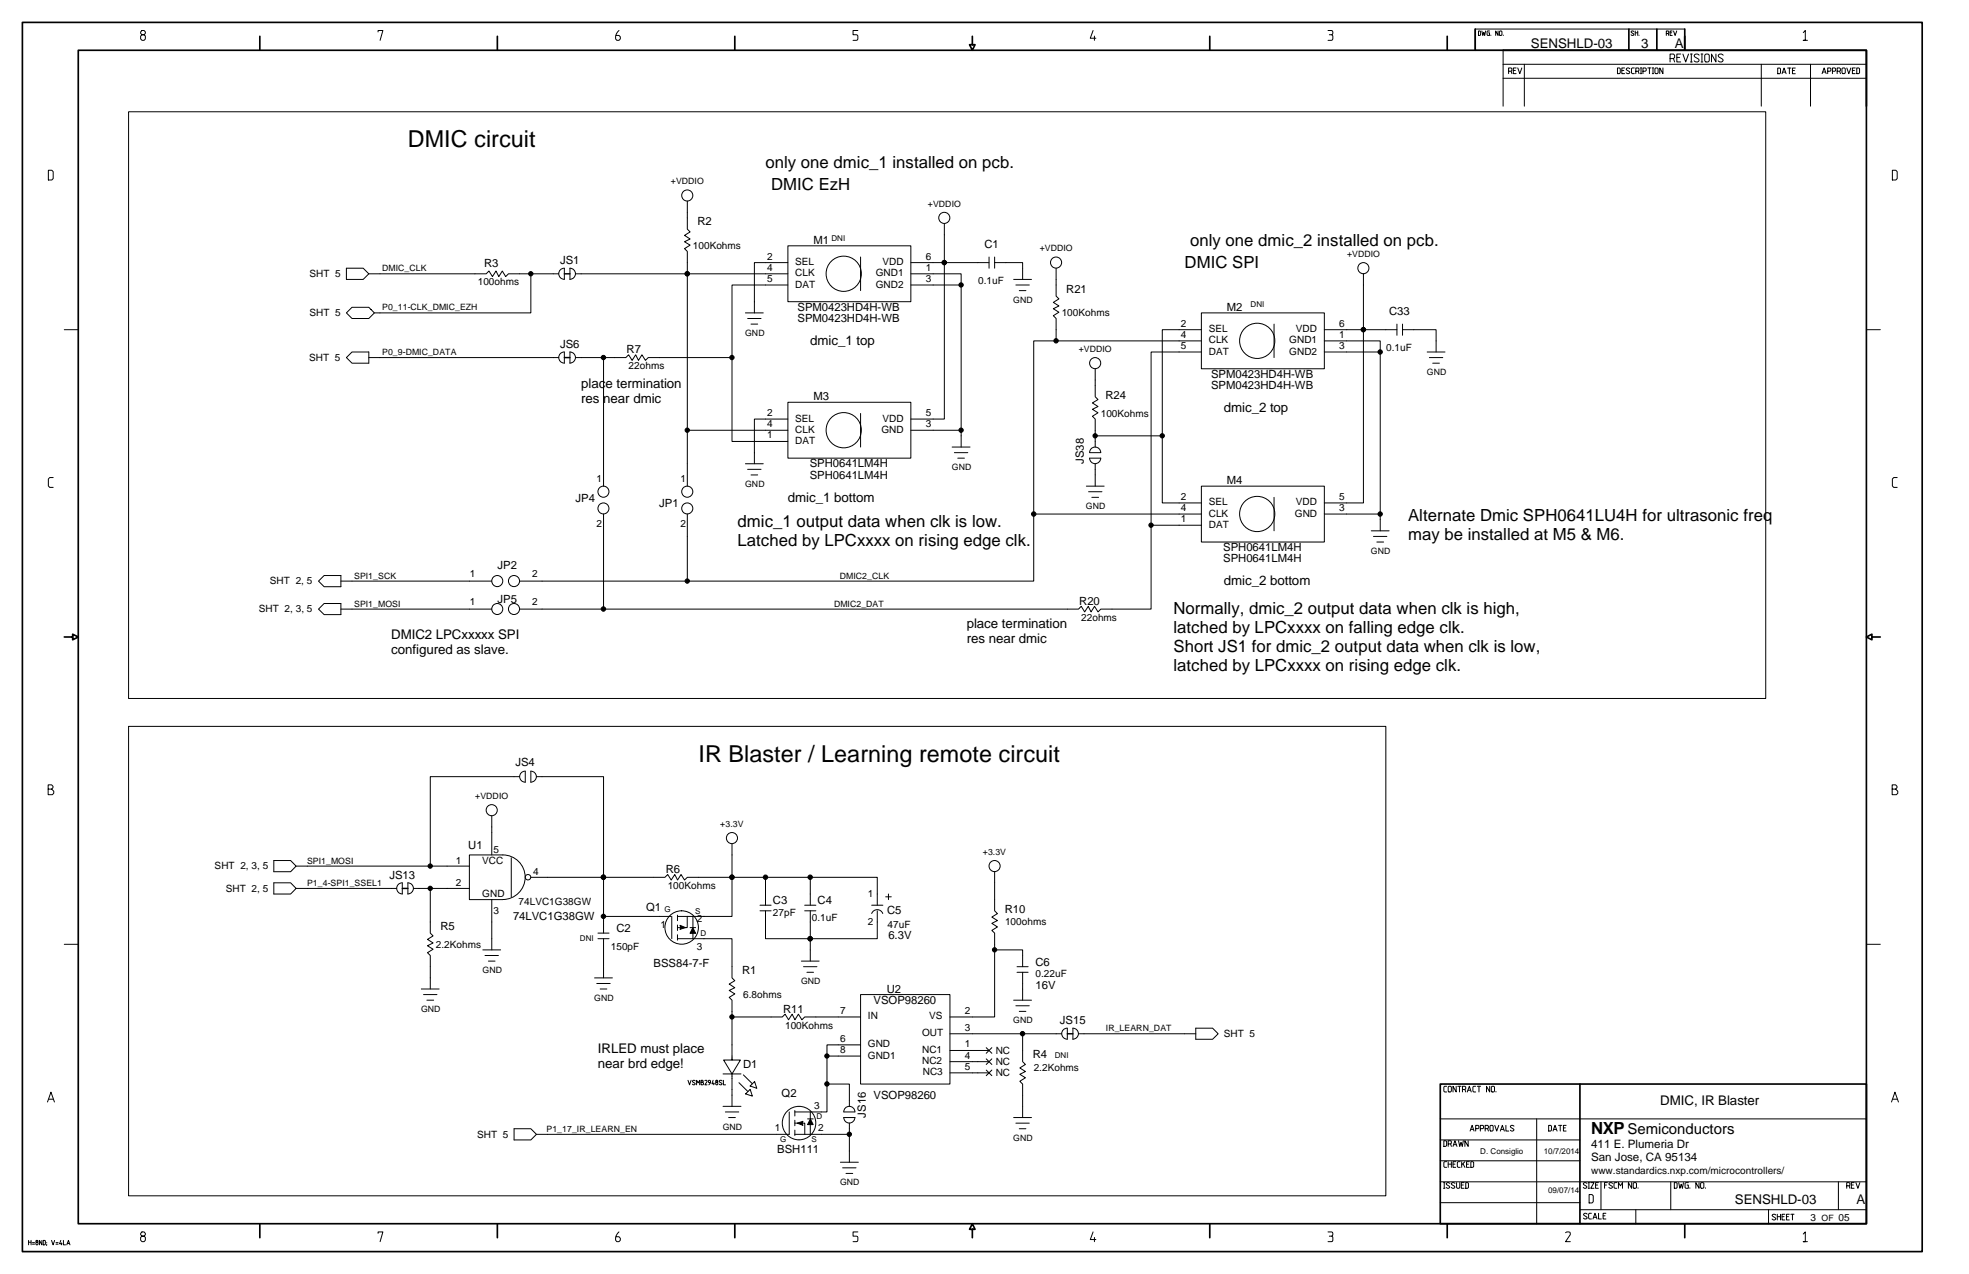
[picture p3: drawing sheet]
<svg xmlns="http://www.w3.org/2000/svg" width="432mm" height="279mm" viewBox="0 0 432 279" stroke-linecap="round" stroke-linejoin="round" font-family="sans-serif">
<g fill="none" stroke="#000" stroke-width=".22">
<path d="M31.1 6.7l-.3 .3v.3l.3 .3h.5l.3 .3v.6l-.3 .3h-.5l-.3-.3v-.6l.3-.3h.5l.3-.3v-.3l-.3-.3zM82.9 7v-.3h1.1l-.6 2.1M135.7 6.7a2.04 2.04 0 0 0-.7 1.8l.3 .3h.4l.3-.3v-.4l-.3-.3h-.6M188.1 6.7h-1v.9h.7l.3 .3-.1 .8-.9 .1M239.7 6.7l-.6 1.7h1.2M240 7.9v.9M291.2 6.7h.8a.55 .55 0 0 1 .2 .8l-.2 .1M291.5 7.6l.7 .1 .1 .8-.3 .3h-.8M324.2 6.8l.5 .1-.1 .9h-.4zM325 6.8l.2 1 .2-.7 .2 .7 .2-1M326.6 6.8h-.4l-.1 .1 .1 .9h.4v-.6h-.1M326.9 7.7v.1"/>
<path d="M328.5 6.8v1l-.5-1v1M329 6.8l.4 .1-.2 .9-.4-.2zM329.6 11v12.3M329.6 17.2h79.7M329.6 14.1h79.7M329.7 7.7v.1M330.8 15.6h.6l.2-.1v-.4l-.2-.2h-.6v1.3M331.4 15.6l.2 .6M331.9 15.5h.4M332.5 14.9h-.6v1.3h.6M332.8 14.9l.5 1.3 .4-1.3M334.3 14.1v9.2"/>
<path d="M354.7 14.9h.5l.1 .2v.9l-.1 .2h-.5zM355.7 15.5h.4M356.3 14.9h-.6v1.3h.6M357.4 15.1l-.5-.2-.3 .3 .7 .5v.3l-.4 .2-.3-.2M358.3 6.9l-.2-.1-.3 .1v.2l.5 .5-.2 .2-.4-.2M358.4 14.9h-.5l-.1 .2v.9l.1 .2h.5M358.6 7.2h.6M358.6 6.8v1M358.7 15.6h.6l.1-.1v-.4l-.1-.2h-.6v1.3M359.2 6.8v1M359.3 15.6l.1 .6M359.4 7.7v.1"/>
<path d="M359.7 16.2h.3M359.7 14.9h.3M359.9 14.9v1.3M360.3 15.6h.5l.2-.1v-.4l-.2-.2h-.5v1.3M361.4 14.9h.7M361.7 14.9v1.3M362.4 16.2h.2M362.4 14.9h.2M362.5 14.9v1.3M363.1 14.9h.4l.1 .2v.9l-.1 .2h-.4l-.2-.2v-.9zM364.7 14.9v1.3l-.7-1.3v1.3M365.4 7.3h.4v-.5h-.4v1"/>
<path d="M365.8 7.3l.2 .5M366.2 12.8h.8l.2-.2v-.5l-.2-.2h-.8v1.7M366.2 7.2h.4M366.7 6.8h-.5v1h.5M367 12.8l.2 .8M367 6.8l.3 1 .4-1M367.7 12.6h.6M368.6 11.9h-.9v1.7h.9M369.1 11.9l.6 1.7 .6-1.7M369.5 6.4h-46v4.6h46M370.7 13.6h.4M370.7 11.9h.4"/>
<path d="M370.9 11.9v1.7M372.6 12.1a.62 .62 0 0 0-1.1 .1l.1 .3 .9 .5v.5a.7 .7 0 0 1-1-.2M373 13.6h.4M373 11.9h.4M373.2 11.9v1.7M374.1 11.9h.5l.2 .2v1.2l-.2 .3h-.5l-.3-.3v-1.2zM376.3 11.9v1.7l-1-1.7v1.7M377.9 12.1a.62 .62 0 0 0-1.1 .1l1 .8 .1 .2-.1 .3a.68 .68 0 0 1-1-.2M386.2 14.1v9.2M389.8 14.9h.5l.2 .2v.9l-.2 .2h-.5zM390.8 16.2l.4-1.3 .5 1.3M391 15.8h.5"/>
<path d="M392 14.9h.7M392.4 14.9v1.3M393.1 15.5h.4M393.7 14.9h-.6v1.3h.6M395.5 7.2l.4-.5v2.1h-.4h.9M397 14.1v9.2M399.6 16.2l.4-1.3 .5 1.3M399.8 15.8h.5M400.8 15.6h.5l.2-.1v-.4l-.2-.2h-.5v1.3M401.8 15.6h.6l.1-.1v-.4l-.1-.2h-.6v1.3M402.9 15.6h.5l.2-.1v-.4l-.2-.2h-.5v1.3M403.4 15.6l.2 .6"/>
<path d="M404.1 14.9h.4l.2 .2v.9l-.2 .2h-.4l-.2-.2v-.9zM405 14.9l.4 1.3 .5-1.3M406.2 15.5h.5M406.8 14.9h-.6v1.3h.6M407.2 14.9h.4l.2 .2v.9l-.2 .2h-.4zM10.6 37.3h.8l.3 .4v1.5l-.3 .3h-.8zM28.2 24.5h359v128.7h-359zM415 37.3h.8l.3 .4v1.5l-.3 .3h-.8zM76 58.8h3.7l1.2 1.2-1.2 1.3h-3.7zM125 58.8a1.22 1.22 0 0 1 1.2 1.2 1.22 1.22 0 0 1-1.2 1.3M125 58.8v2.5M150.7 44.1v6.1l.6 .7-1.2 .7 1.2 .8-1.2 .6 1.2 .8-1.2 .7 .6 .6v51.5"/>
<path d="M172.8 53.9h26.9v12.3h-26.9zM172.8 57.6h-7.4v11M188.7 56.4v7.3M199.7 57.6h17.2M207.1 49v42.9h-7.4M216.9 56.4v2.4M218.1 57.6h6.2v3.7M218.1 56.4v2.4M231.6 58.8v6.1l.6 .7-1.2 .7 1.2 .8-1.2 .6 1.2 .8-1.2 .7 .6 .6v5M14.1 72.3h3.1M76 78.4l1.2-1.2h3.7v2.5h-3.7zM76 68.6l1.2-1.2h3.7l1.2 1.2-1.2 1.2h-3.7z"/>
<path d="M80.9 60h25.7l.6-.6 .8 1.3 .8-1.3 .6 1.3 .8-1.3 .7 1.3 .6-.7h11M80.9 78.4h41.6M116.4 60v8.6h-34.3M123.7 61.3a1.22 1.22 0 0 1-1.2-1.3 1.22 1.22 0 0 1 1.2-1.2l.1 2.5M123.7 79.6a1.22 1.22 0 0 1-1.2-1.2 1.22 1.22 0 0 1 1.2-1.2l.1 2.5M125 77.2a1.22 1.22 0 0 1 1.2 1.2 1.22 1.22 0 0 1-1.2 1.2M125 77.2v2.5M126.2 78.4h11l.7-.6 .7 1.2 .8-1.2 .6 1.2 .8-1.2 .7 1.2 .7-.6h18.3M126.2 60h46.6M132.4 78.4v28.2M163.5 68.6h3.9M164 69.8h2.9"/>
<path d="M164.7 71.1h1.5M172.8 62.5h-12.3v34.3h12.3M199.7 60h11.1v38M210.8 62.5h-11.1M222.3 61.3h3.9M222.8 62.5h2.9M223.5 63.7h1.5M263.5 68.6h26.9v12.3h-26.9zM263.5 72.3h-8.6v38h8.6M263.5 77.2h-11.1v56.4h-11l-.6 .6-.8-1.2-.7 1.2-.6-1.2-.8 1.2-.8-1.2-.6 .6h-122.5M263.5 74.8h-36.8v52.6h-112.7M279.4 71.1v7.3"/>
<path d="M290.4 74.8h12.3v41.6M290.4 77.2h12.3M290.4 72.3h15.9M299 60v50.3h-8.6M306.3 71.1v2.4M307.6 72.3h7.3v4.9M307.6 71.1v2.4M313 77.2h3.9M313.5 78.4h2.9M314.2 79.7h1.5M409.3 72.3h3M150.7 94.4h22.1"/>
<path d="M172.8 88.2h26.9v12.3h-26.9zM172.8 91.9h-7.4v9.8M188.7 90.7v7.3M208.8 98h3.9M209.3 99.3h2.9M210.8 94.4h-11.1M239 99.3h2.4M239 99.3a1.22 1.22 0 0 1 1.2-1.3 1.22 1.22 0 0 1 1.2 1.3M240.2 80.9v6.1l.6 .6-1.2 .8 1.2 .8-1.2 .6 1.2 .7-1.2 .8 .6 .6v6.1M240.2 95.6h14.7M11.7 104.7h-.8l-.3 .4v1.5l.3 .3h.8M132.4 112.7v20.9"/>
<path d="M150.7 112.7v14.7M163.5 101.7h3.9M164 102.9h2.9M164.7 104.2h1.5M210 100.5h1.5M226.7 112.7h36.8M238.2 106.6h3.9M238.7 107.8h3M239 100.5h2.4a1.22 1.22 0 0 1-1.2 1.2 1.22 1.22 0 0 1-1.2-1.2zM239.4 109.1h1.5M240.2 101.7v4.9M263.5 106.6h26.9v12.3h-26.9z"/>
<path d="M263.5 115.2h-11.1M279.4 109.1v7.3M290.4 112.7h12.3M300.7 116.4h3.9M301.2 117.6h2.9M301.9 118.9h1.5M416.1 104.7h-.8l-.3 .4v1.5l.3 .3h.8M69.8 133.6l1.3-1.2h3.7v2.4h-3.7zM69.8 127.4l1.3-1.2h3.7v2.5h-3.7zM74.8 127.4h33M74.8 133.6h33M28.2 159.3h275.7v103h-275.7z"/>
<path d="M10.6 173.1h.7l.3-.4v-.3l-.3-.3h-.7v2.2h.9l.3-.3v-.5l-.5-.4M107.8 178.9v8.6M114 170.3h-19.6v19.6M114.2 169.6l.6-.4 .4-.1v2.4a1.21 1.21 0 0 1-1-1.9zM116.4 169.1a1.21 1.21 0 0 1 1.2 1.2 1.21 1.21 0 0 1-1.2 1.2zM117.6 170.3h14.8v34.3M415 173.1h.7l.3-.4v-.3l-.3-.3h-.7v2.2h.9l.3-.3v-.5l-.5-.4M60 188.7h3.7l1.2 1.2-1.2 1.3h-3.7zM60 193.6h3.7l1.2 1.2-1.2 1.3h-3.7zM87 194.8h-22.1M87.2 194.1l.6-.4 .4-.1v2.4a1.22 1.22 0 0 1-1-1.9zM89.4 193.6a1.22 1.22 0 0 1 1.3 1.2 1.22 1.22 0 0 1-1.3 1.2"/>
<path d="M89.5 193.6v2.5M94.4 194.8v9.8l.6 .7-1.3 .7 1.3 .8-1.3 .6 1.3 .8-1.3 .7 .7 .6v7.4M102.9 189.9h-38M102.9 194.8h-12.2M107.8 197.3v11M110.3 197.3a4.9 4.9 0 0 0 4.9-4.9 4.9 4.9 0 0 0-4.9-4.9h-7.4v9.8h7.4M112.1 188.1v8.6M116.4 192.4h29.4l.6-.6 .8 1.2 .8-1.2 .6 1.2 .8-1.2 .7 1.2 .6-.6h41.7v6.1M160.5 185v16h-11.9M166.7 198.5h2.4M166.7 199.7h2.4M167.9 199.7v6.2h24.5v-6.2"/>
<path d="M167.9 192.4v6.1M176.5 198.5h2.4M176.5 199.7h2.4M177.7 192.4v6.1M177.7 199.7v11.1M191.2 198.5h2.4M194.2 196.7h1.3M194.8 196.1v1.2M218.1 191.2v8.5l.6 .7-1.2 .7 1.2 .8-1.2 .6 1.2 .8-1.2 .7 .6 .6v18.4h-9.8M14.1 207.1h3.1M92.4 216.9h3.9M92.9 218.1h2.9"/>
<path d="M93.6 219.4h1.5M105.9 208.3h3.9M106.4 209.5h2.9M107.1 210.8h1.5M130.4 214.5h3.9M130.9 215.7h2.9M131.1 204.6h2.5M131.1 205.9h2.5M131.6 216.9h1.5M132.4 205.9v8.6M147.2 201h-14.8M147.3 201v4.9"/>
<path d="M148.6 205.9h11.9v8.6l.6 .6-1.2 .7 1.2 .8-1.2 .6 1.2 .8-1.2 .7 .6 .7v12.7M148.6 200.7v1.2M148.6 202.9v1.2M148.6 205v1.2M150.7 201v2.4h-2.1M151.3 203.4h1.2M152 201v2.4M152 204.6v1.3M175.7 210.8h3.9M176.2 212h3M177 213.2h1.4M188.7 218.1h19.6v19.6h-19.6z"/>
<path d="M191.2 200.3a1.3 1.3 0 0 1 1.2-.8 1.3 1.3 0 0 1 1.2 .8M218.1 208.3h6.2v3.7M222.3 219.4h3.9M223 213.2h2.5M223 212h2.5M224.3 213.2v6.2M409.3 207.1h3M150.9 236.9l.3 1 .4-1M152.5 237.1l-.2-.2-.4 .1v.3l.6 .4-.2 .2-.5-.1M152.8 237.9v-1l.3 .6 .3-.6v1M153.7 237.3h.4v-.4h-.4v1h.5l.1-.3-.2-.3M154.6 237l.3-.1 .1 .2-.4 .8h.4"/>
<path d="M155.7 237.4l-.4-.1 .1-.4h.3a.68 .68 0 0 1-.3 1M156.4 236.9l-.3 .8h.6M156.5 237.5v.4M157.1 236.9l-.1 .3 .4 .3-.1 .4-.3-.1v-.3l.4-.3-.1-.3zM158.3 237.1l-.1-.2-.4 .1v.3l.5 .4-.1 .2-.5-.1M158.6 235.5h3.9M158.6 236.9v1h.5M160.5 223h11.1l.6-.6 .7 1.2 .8-1.2 .6 1.2 .8-1.2 .8 1.2 .6-.6h12.2M160.5 232v.5h1.9l-1.9 3-1.8-3h1.8M160.5 235.5v7.1M162.1 237.4l1.9 2M163 235.7l2 2"/>
<path d="M163.5 239.9l1-1 .5 1.5zM164.5 238.2l1-1 .5 1.5zM181.4 237.7h4.9v4.9M188.7 229.2h-7.3v14.7h-7.1M188.7 231.6h-7.3M208.3 226.7h24.5M208.3 230.4h8.6M208.3 232.8h8.6M208.3 235.3h8.6M216.3 229.8l1.2 1.2M216.3 232.2l1.2 1.2M216.3 234.7l1.2 1.2"/>
<path d="M217.5 229.8l-1.2 1.2M217.5 232.2l-1.2 1.2M217.5 234.7l-1.2 1.2M222.8 220.6h2.9M223.5 221.8h1.5M224.3 226.7v6.1l.6 .6-1.3 .8 1.3 .8-1.3 .6 1.3 .8-1.3 .7 .7 .6v7.4M233.1 226l.6-.5h.3v2.4a1.21 1.21 0 0 1-.9-1.9zM235.3 225.5a1.21 1.21 0 0 1 1.2 1.2 1.21 1.21 0 0 1-1.2 1.2M235.3 225.5v2.4M236.5 226.7h25.7M262.2 225.5h3.7l1.2 1.2-1.2 1.2h-3.7zM317.2 238.2h-.4l-.2 .2v.9l.2 .2h.4"/>
<path d="M317.8 238.2h.3l.2 .2v.9l-.2 .2h-.3l-.2-.2v-.9zM319.3 238.2v1.3l-.7-1.3v1.3M319.7 238.2h.7M320.1 238.2v1.3M320.7 238.9h.5l.2-.1v-.4l-.2-.2h-.5v1.3M321.2 238.9l.2 .6M321.8 239.5l.4-1.3 .4 1.3M321.9 239.1h.6M323.6 238.2h-.4l-.2 .2v.9l.2 .2h.4M324 238.2h.7M324.3 238.2v1.3M326.7 238.2v1.3l-.7-1.3v1.3"/>
<path d="M327.2 238.2h.4l.1 .2v.9l-.1 .2h-.4l-.2-.2v-.9zM328.1 239.4v.1M10.4 241.7l.8-2.2 .7 2.2M10.7 241.1h.9M112.7 247.5h3.7l1.2 1.3-1.2 1.2h-3.7zM158.6 242.6h3.9M159.1 243.9h2.9M159.8 245.1h1.5M173.1 243.9v4.9h-55.5M174.3 246.3h2.2v2.5M174.3 243.5v1.3M174.3 245.7v1.2"/>
<path d="M174.3 247.8v1.2M174.3 248.8h12M177.1 245.4h1.2M177.7 243.8v1.6M177.7 246.6v2.2M184.3 254.9h3.9M184.8 256.1h2.9M185.5 257.3h1.5M186.3 246.3v8.6M187.5 245.1a1.22 1.22 0 0 1-1.2 1.2 1.22 1.22 0 0 1-1.3-1.2h2.5M187.5 243.8a1.22 1.22 0 0 0-1.2-1.2 1.22 1.22 0 0 0-1.3 1.2l2.5 .1M222.3 245.1h3.9"/>
<path d="M222.8 246.3h2.9M223.5 247.5h1.5M315.8 245.4h93.5M315.8 254.6h30.7M315.8 250h30.7M315.8 259.2h93.5M316.6 259.4h.3M316.6 250.2h.5l.1 .1v.9l-.1 .2h-.5zM316.7 259.4v1.2M317.2 254.8h-.4l-.2 .1v.9l.2 .2h.4M317.6 255.3h.7M317.6 250.9h.5l.2-.2v-.4l-.2-.1h-.5v1.2"/>
<path d="M317.6 254.8v1.2M317.9 259.5l-.5-.1-.3 .2 .7 .6v.3l-.4 .1-.3-.2M318.1 250.9l.2 .5M318.3 254.8v1.2M318.6 255.3h.5M318.6 251.4l.5-1.2 .4 1.2M318.8 251h.5M319.1 259.5l-.6-.1-.2 .2 .7 .6v.3l-.5 .1-.2-.2M319.2 254.8h-.6v1.2h.6M319.4 259.4v1l.2 .2h.4l.1-.2v-1M319.8 250.2l.3 1.2 .3-.9 .3 .9 .2-1.2M320.2 254.8h-.4l-.2 .1v.9l.2 .2h.4"/>
<path d="M320.5 259.9h.4M320.5 254.8v1.2M320.8 255.2l.4 .8M321.1 259.4h-.6v1.2h.6M321.2 254.8l-.7 .7M321.4 259.4h.5l.1 .1v.9l-.1 .2h-.5zM321.6 255.3h.4M322 250.2v1.2l-.8-1.2v1.2M322.2 254.8h-.6v1.2h.6M322.4 248.1l.4-1.3 .5 1.3M322.6 254.8h.4l.2 .1v.9l-.2 .2h-.4zM322.6 247.7h.5"/>
<path d="M323.6 247.5h.5l.2-.1v-.4l-.2-.2h-.5v1.3M324.6 247.5h.6l.2-.1v-.4l-.2-.2h-.6v1.3M325.7 247.5h.5l.2-.1v-.4l-.2-.2h-.5v1.3M326.2 247.5l.2 .6M326.9 246.8h.4l.1 .2v.9l-.1 .2h-.4l-.2-.2v-.9zM327.8 246.8l.4 1.3 .5-1.3M329 248.1l.5-1.3 .4 1.3M329.2 247.7h.5M330.2 246.8v1.3h.7M332 247l-.3-.2-.4 .1v.3l.7 .6-.3 .3-.5-.2M337 245.4v23M339.6 246.8h.5l.1 .2v.9l-.1 .2h-.5z"/>
<path d="M340.6 248.1l.4-1.3 .5 1.3M340.7 247.7h.6M341.8 246.8h.7M342.2 246.8v1.3M342.9 247.4h.4M343.5 246.8h-.6v1.3h.6M348 259.5l-.3-.1-.4 .1v.3l.7 .5-.3 .3-.5-.2M348.3 259.4h.3M348.4 259.4v1.2M348.8 259.4h.8l-.8 1.2h.8M349.9 259.9h.5M350.5 259.4h-.6v1.2h.6"/>
<path d="M351.1 259.2v6.1M351.9 259.9h.4M352.5 259.4h-.6v1.2M353.6 259.5l-.5-.1-.3 .2 .8 .7a.45 .45 0 0 1-.3 .3 .45 .45 0 0 1-.5-.2M354.6 259.4h-.5l-.2 .1v.9l.2 .2h.5M357.8 259.4v1.2l-.7-1.2v1.2M358.3 259.4h.4l.2 .1v.9l-.2 .2h-.4l-.1-.2v-.9zM366.4 259.2v6.1M367.2 259.4h.4l.2 .1v.9l-.2 .2h-.4zM368.1 259.4l.3 1.2 .3-.9 .3 .9 .2-1.2M370.2 259.4h-.5l-.2 .1v.9l.2 .2h.5v-.7h-.2M372.6 259.4v1.2l-.7-1.2v1.2"/>
<path d="M373.1 259.4h.4l.2 .1v.9l-.2 .2h-.4l-.2-.2v-.9zM403.2 259.2v6.1M406 259.9h.4M406.6 259.4h-.6v1.2h.6M407 259.4l.4 1.2 .5-1.2M414.8 241.7l.8-2.2 .7 2.2M415.1 241.1h.9M6.3 272v1M6.3 272.4h.5M6.8 272v1M7.1 272.9h.5M7.1 272.5h.5"/>
<path d="M8 272l-.1 .3 .4 .3-.1 .4h-.2l-.1-.4 .3-.2 .1-.2zM9.2 272v1l-.5-1v1M9.5 272l.4 .2-.1 .8h-.3zM10.2 272.9v.2M10.2 272.5v.1M11.3 272l.3 1 .4-1M12.3 272.9h.4M12.3 272.5h.4M13.3 272l-.2 .8h.5M13.5 272.6v.4M13.9 272v1h.5M14.6 273l.4-1 .3 1"/>
<path d="M14.8 272.7h.4M31.1 270.2l-.3 .3v.3l.3 .3h.5l.3 .3v.6l-.3 .3h-.5l-.3-.3v-.6l.3-.3h.5l.3-.3v-.3l-.3-.3zM82.9 270.5v-.3h1.1l-.6 2.1M135.7 270.2a2.03 2.03 0 0 0-.7 1.8l.3 .3h.4l.3-.3v-.4l-.3-.4h-.6M188.1 270.2h-1v.9h.7l.3 .3-.1 .8-.9 .1M239.7 270.2l-.6 1.6h1.2M240 271.4v.9M291.2 270.2h.8a.5 .5 0 0 1 .3 .4 .5 .5 0 0 1-.3 .5M291.5 271.1l.7 .1 .1 .8-.3 .3h-.8M315.8 263.8h30.7M316.6 260.6h.3M343.3 270.3l.8-.1 .2 .1 .1 .2v.3l-1.1 1.5h1.1"/>
<path d="M346.5 265.3h62.8M348.1 266.3l-.1-.1a.43 .43 0 0 0-.7 .2l.8 .7a.45 .45 0 0 1-.8 0M348.3 260.6h.3M348.5 262h.6l.3 .3v1.2l-.3 .3h-.6zM349 266.1h-.4l-.2 .2v.8l.2 .2h.4M349.3 267.3l.5-1.2 .4 1.2M349.5 267h.6M350.6 266.1v1.2h.6M351.6 266.6h.4M352.2 266.1h-.6v1.2h.6M354.9 260.6v-1.2l.5 .7 .4-.7v1.2M358.7 265.3v3.1"/>
<path d="M359.2 260.5v.1M370.6 260.5v.1M374 260.5v.1M387.8 265.3v3.1M389.4 266.5l-.5-.2-.3 .3 .7 .5v.3a.47 .47 0 0 1-.7-.1M389.8 266.3v1.2M389.8 266.8h.7M390.5 266.3v1.2M390.8 266.8h.4M391.4 266.3h-.6v1.2h.6M391.8 266.8h.4M392.4 266.3h-.6v1.2h.6"/>
<path d="M392.7 266.3h.7M393.1 266.3v1.2M395.5 270.6l.4-.4v2.1h-.4h.9M405 260.1h.5l.2-.2v-.4l-.2-.1h-.5v1.2M405.5 260.1l.2 .5"/>
<circle cx="150.7" cy="42.9" r="1.22"/>
<circle cx="207.1" cy="47.8" r="1.22"/>
<circle cx="231.6" cy="57.6" r="1.22"/>
<circle cx="299" cy="58.8" r="1.22"/>
<circle cx="185" cy="60" r="3.9"/>
<circle cx="240.2" cy="79.6" r="1.22"/>
<circle cx="275.7" cy="74.7" r="3.9"/>
<circle cx="185" cy="94.3" r="3.9"/>
<circle cx="132.3" cy="107.8" r="1.21"/>
<circle cx="132.3" cy="111.5" r="1.21"/>
<circle cx="150.7" cy="107.8" r="1.22"/>
<circle cx="150.7" cy="111.5" r="1.21"/>
<circle cx="275.7" cy="112.7" r="3.9"/>
<circle cx="109" cy="127.4" r="1.21"/>
<circle cx="109" cy="133.6" r="1.21"/>
<circle cx="112.7" cy="127.4" r="1.22"/>
<circle cx="112.7" cy="133.6" r="1.21"/>
<circle cx="107.8" cy="177.7" r="1.22"/>
<circle cx="115.8" cy="192.4" r=".6"/>
<circle cx="160.5" cy="183.8" r="1.22"/>
<circle cx="218.1" cy="189.9" r="1.22"/>
<circle cx="149.5" cy="203.4" r="3.7"/>
<circle cx="175.2" cy="246.3" r="3.7"/>
</g>
<g fill="#000" stroke="#000" stroke-width=".22">
<path d="M149.1 202.9l1.2 .5-1.2 .4 .2-.4z" fill-rule="evenodd"/>
<path d="M151.9 203.5l.6 1.2h-1.2z" fill-rule="evenodd"/>
<path d="M174.9 246.3l1.2-.4-.2 .5 .2 .4z" fill-rule="evenodd"/>
<path d="M177.7 245.4l.6 1.2h-1.2z" fill-rule="evenodd"/>
<circle cx="207.1" cy="57.6" r=".48"/>
<circle cx="116.4" cy="60" r=".48"/>
<circle cx="132.3" cy="78.4" r=".48"/>
<circle cx="150.7" cy="60" r=".48"/>
<circle cx="160.5" cy="78.4" r=".48"/>
<circle cx="210.8" cy="62.5" r=".48"/>
<circle cx="231.6" cy="74.7" r=".48"/>
<circle cx="299" cy="72.3" r=".48"/>
<circle cx="302.7" cy="77.2" r=".48"/>
<circle cx="150.7" cy="94.3" r=".48"/>
<circle cx="210.8" cy="94.3" r=".48"/>
<circle cx="240.2" cy="95.6" r=".48"/>
<circle cx="254.9" cy="95.6" r=".48"/>
<circle cx="226.7" cy="112.7" r=".49"/>
<circle cx="252.4" cy="115.2" r=".48"/>
<circle cx="302.7" cy="112.7" r=".48"/>
<circle cx="132.3" cy="133.6" r=".49"/>
<circle cx="150.7" cy="127.4" r=".48"/>
<circle cx="94.4" cy="189.9" r=".48"/>
<circle cx="94.4" cy="194.8" r=".48"/>
<circle cx="132.3" cy="192.4" r=".49"/>
<circle cx="160.5" cy="192.4" r=".48"/>
<circle cx="167.9" cy="192.4" r=".49"/>
<circle cx="177.7" cy="192.4" r=".49"/>
<circle cx="132.3" cy="201" r=".48"/>
<circle cx="177.7" cy="205.9" r=".49"/>
<circle cx="218.1" cy="208.3" r=".48"/>
<circle cx="160.5" cy="223" r=".48"/>
<circle cx="181.3" cy="237.7" r=".48"/>
<circle cx="181.3" cy="231.6" r=".48"/>
<circle cx="224.2" cy="226.7" r=".49"/>
<circle cx="186.3" cy="248.8" r=".48"/>
</g>
<g fill="none" stroke="#000" stroke-width=".37">
<path d="M4.9 4.9h416.6v269.6h-416.6zM17.2 11h392.1v257.4h-392.1zM57 8v3M109.1 8v3M161.1 8v3M213.2 8v1.8h-.6l.6 1.2 .6-1.2h-.6M265.3 8v3M317.4 8v3M323.5 6.4v4.6M329.6 11h79.7v12.3M357.2 6.4v4.6M363.3 6.4v4.6"/>
<path d="M369.5 6.4v4.6M14.1 139.7h1.8v.6l1.3-.6-1.3-.6v.6M410.5 139.7v.6l-1.2-.6 1.2-.6v.6h1.8M315.8 237.7h93.5v30.7h-93.5zM346.5 237.7v30.7M57 268.4v3M109.1 268.4v3M161.1 268.4v3M213.2 269.6h-.6l.6-1.2 .6 1.2h-.6v1.8M265.3 268.4v3M317.4 268.4v3M369.5 268.4v3"/>
</g>
<path d="M123.8 60h1.2M123.8 78.4h1.2M88.2 194.8h1.3M234.1 226.7h1.2" fill="none" stroke="#000" stroke-width=".32"/>
<g font-size="5.1">
<text x="89.5" y="32.3">DMIC circuit</text>
<text x="153.2" y="167.1">IR Blaster / Learning remote circuit</text>
</g>
<g font-size="3.7">
<text x="167.9" y="36.8">only one dmic_1 installed on pcb.</text>
<text x="169.1" y="41.7">DMIC EzH</text>
<text x="261" y="53.9">only one dmic_2 installed on pcb.</text>
<text x="259.8" y="58.8">DMIC SPI</text>
<text x="161.8" y="115.5">dmic_1 output data when clk is low.</text>
<text x="161.8" y="119.7">Latched by LPCxxxx on rising edge clk.</text>
<text x="308.8" y="114.3">Alternate Dmic SPH0641LU4H for ultrasonic freq</text>
<text x="308.8" y="118.5">may be installed at M5 &amp; M6.</text>
<text x="257.3" y="134.6">Normally, dmic_2 output data when clk is high,</text>
<text x="257.3" y="138.8">latched by LPCxxxx on falling edge clk.</text>
<text x="257.3" y="143">Short JS1 for dmic_2 output data when clk is low,</text>
<text x="257.3" y="147.2">latched by LPCxxxx on rising edge clk.</text>
<text x="348.9" y="248.7">NXP</text>
</g>
<text font-size="3.3" x="356.9" y="248.8">Semiconductors</text>
<g font-size="2.9">
<text x="335.7" y="10.5">SENSHLD-03</text>
<text x="359.9" y="10.5">3</text>
<text x="367.3" y="10.5">A</text>
<text x="177.7" y="75.7">dmic_1 top</text>
<text x="127.4" y="85">place termination</text>
<text x="127.4" y="88.4">res near dmic</text>
<text x="268.4" y="90.4">dmic_2 top</text>
<text x="172.8" y="110">dmic_1 bottom</text>
<text x="268.4" y="128.4">dmic_2 bottom</text>
<text x="212" y="137.7">place termination</text>
<text x="85.8" y="140.2">DMIC2 LPCxxxxx SPI</text>
<text x="85.8" y="143.5">configured as slave.</text>
<text x="212" y="141.1">res near dmic</text>
<text x="131.1" y="230.9">IRLED must place</text>
<text x="131.1" y="234.2">near brd edge!</text>
<text x="364.1" y="242.4">DMIC, IR Blaster</text>
<text x="380.5" y="264.1">SENSHLD-03</text>
<text x="407.1" y="264.1">A</text>
</g>
<g font-size="2.5">
<text x="153" y="49.4">R2</text>
<text x="178.4" y="53.5">M1</text>
<text x="106.2" y="58.5">R3</text>
<text x="122.8" y="57.9">JS1</text>
<text x="215.9" y="54.3">C1</text>
<text x="233.8" y="64.2">R21</text>
<text x="174.9" y="70.7">SPM0423HD4H-WB</text>
<text x="174.9" y="68.2">SPM0423HD4H-WB</text>
<text x="269.1" y="68.2">M2</text>
<text x="304.6" y="69">C33</text>
<text x="122.8" y="76.3">JS6</text>
<text x="137.4" y="77.5">R7</text>
<text x="265.6" y="82.9">SPM0423HD4H-WB</text>
<text x="178.4" y="87.8">M3</text>
<text x="242.4" y="87.4">R24</text>
<text x="265.6" y="85.4">SPM0423HD4H-WB</text>
<text x="237.7" y="101.7" transform="rotate(-90 237.7 101.7)">JS38</text>
<text x="177.6" y="105">SPH0641LM4H</text>
<text x="177.6" y="102.5">SPH0641LM4H</text>
<text x="269.1" y="106.2">M4</text>
<text x="126.2" y="110.1">JP4</text>
<text x="144.6" y="111.3">JP1</text>
<text x="109.1" y="124.9">JP2</text>
<text x="268.2" y="120.9">SPH0641LM4H</text>
<text x="268.2" y="123.3">SPH0641LM4H</text>
<text x="109.1" y="132.2">JP5</text>
<text x="236.7" y="132.6">R20</text>
<text x="113" y="168">JS4</text>
<text x="102.7" y="186.1">U1</text>
<text x="146" y="191.4">R6</text>
<text x="85.4" y="192.7">JS13</text>
<text x="96.6" y="203.9">R5</text>
<text x="112.5" y="201.8">74LVC1G38GW</text>
<text x="141.7" y="199.8">Q1</text>
<text x="169.5" y="198.4">C3</text>
<text x="179.3" y="198.4">C4</text>
<text x="194.5" y="200.3">C5</text>
<text x="220.3" y="200.2">R10</text>
<text x="135.2" y="204.5">C2</text>
<text x="194.8" y="206">6.3V</text>
<text x="143.3" y="212.1">BSS84-7-F</text>
<text x="162.8" y="213.7">R1</text>
<text x="227.1" y="211.8">C6</text>
<text x="191.6" y="220.2">VSOP98260</text>
<text x="194.5" y="217.7">U2</text>
<text x="227.1" y="216.9">16V</text>
<text x="171.7" y="222.1">R11</text>
<text x="232.4" y="224.5">JS15</text>
<text x="226.5" y="232.1">R4</text>
<text x="163" y="234.3">D1</text>
<text x="171.4" y="240.7">Q2</text>
<text x="189.9" y="245.1" transform="rotate(-90 189.9 245.1)">JS16</text>
<text x="191.6" y="241">VSOP98260</text>
<text x="348.9" y="251.8">411 E. Plumeria Dr</text>
<text x="170.5" y="252.9">BSH111</text>
<text x="348.9" y="254.7">San Jose, CA 95134</text>
</g>
<g font-size="2.2">
<text x="152" y="54.6">100Kohms</text>
<text x="168.3" y="56.9">2</text>
<text x="168.3" y="59.4">4</text>
<text x="174.4" y="58.1">SEL</text>
<text x="193.5" y="58.1">VDD</text>
<text x="203" y="59.4">1</text>
<text x="203" y="56.9">6</text>
<text x="67.9" y="60.8">SHT 5</text>
<text x="104.8" y="62.6">100ohms</text>
<text x="168.3" y="61.8">5</text>
<text x="174.4" y="63.1">DAT</text>
<text x="174.4" y="60.6">CLK</text>
<text x="192.1" y="63.1">GND2</text>
<text x="192.1" y="60.6">GND1</text>
<text x="203" y="61.8">3</text>
<text x="214.5" y="62.3">0.1uF</text>
<text x="67.9" y="69.3">SHT 5</text>
<text x="232.8" y="69.3">100Kohms</text>
<text x="259" y="71.6">2</text>
<text x="293.7" y="71.6">6</text>
<text x="259" y="76.5">5</text>
<text x="259" y="74.1">4</text>
<text x="265.1" y="77.7">DAT</text>
<text x="265.1" y="75.3">CLK</text>
<text x="265.1" y="72.9">SEL</text>
<text x="282.7" y="77.7">GND2</text>
<text x="282.7" y="75.3">GND1</text>
<text x="284.2" y="72.9">VDD</text>
<text x="293.7" y="74.1">1</text>
<text x="293.7" y="76.5">3</text>
<text x="304" y="77">0.1uF</text>
<text x="67.8" y="79.1">SHT 5</text>
<text x="137.9" y="81">22ohms</text>
<text x="168.3" y="91.2">2</text>
<text x="168.3" y="93.7">4</text>
<text x="174.4" y="92.5">SEL</text>
<text x="174.4" y="94.9">CLK</text>
<text x="193.3" y="94.9">GND</text>
<text x="193.5" y="92.5">VDD</text>
<text x="203" y="93.7">3</text>
<text x="203" y="91.2">5</text>
<text x="241.4" y="91.4">100Kohms</text>
<text x="168.3" y="96.1">1</text>
<text x="174.4" y="97.4">DAT</text>
<text x="130.8" y="105.6">1</text>
<text x="149.2" y="105.6">1</text>
<text x="259" y="112.1">4</text>
<text x="259" y="109.6">2</text>
<text x="265.1" y="110.8">SEL</text>
<text x="265.1" y="113.3">CLK</text>
<text x="284" y="113.3">GND</text>
<text x="284.2" y="110.8">VDD</text>
<text x="293.7" y="109.6">5</text>
<text x="293.7" y="112.1">3</text>
<text x="130.8" y="115.6">2</text>
<text x="149.2" y="115.6">2</text>
<text x="259" y="114.5">1</text>
<text x="265.1" y="115.7">DAT</text>
<text x="59.2" y="128.2">SHT 2, 5</text>
<text x="103" y="126.6">1</text>
<text x="116.7" y="126.6">2</text>
<text x="56.8" y="134.3">SHT 2, 3, 5</text>
<text x="103" y="132.8">1</text>
<text x="116.7" y="132.8">2</text>
<text x="237.1" y="136.1">22ohms</text>
<text x="47.1" y="190.7">SHT 2, 3, 5</text>
<text x="100" y="189.4">1</text>
<text x="105.8" y="189.5">VCC</text>
<text x="108.2" y="187">5</text>
<text x="116.9" y="191.9">4</text>
<text x="49.5" y="195.6">SHT 2, 5</text>
<text x="100" y="194.3">2</text>
<text x="105.8" y="196.8">GND</text>
<text x="146.4" y="194.9">100Kohms</text>
<text x="190.3" y="196.8">1</text>
<text x="108.2" y="200.4">3</text>
<text x="113.7" y="198.5">74LVC1G38GW</text>
<text x="144.8" y="203.5">1</text>
<text x="152.8" y="202.3">2</text>
<text x="169.5" y="200.9">27pF</text>
<text x="178.1" y="202.1">0.1uF</text>
<text x="190.3" y="202.9">2</text>
<text x="194.6" y="203.5">47uF</text>
<text x="220.4" y="202.9">100ohms</text>
<text x="95.6" y="207.8">2.2Kohms</text>
<text x="134" y="208.2">150pF</text>
<text x="152.8" y="208.4">3</text>
<text x="227.1" y="214.4">0.22uF</text>
<text x="163" y="218.8">6.8ohms</text>
<text x="172.2" y="225.6">100Kohms</text>
<text x="184.2" y="222.4">7</text>
<text x="190.3" y="223.6">IN</text>
<text x="202.2" y="227.2">OUT</text>
<text x="203.8" y="223.6">VS</text>
<text x="211.6" y="226">3</text>
<text x="211.6" y="222.4">2</text>
<text x="268.4" y="227.4">SHT 5</text>
<text x="184.2" y="230.9">8</text>
<text x="184.2" y="228.5">6</text>
<text x="190.3" y="232.2">GND1</text>
<text x="190.3" y="229.7">GND</text>
<text x="202.2" y="233.4">NC2</text>
<text x="202.2" y="230.9">NC1</text>
<text x="211.6" y="232.2">4</text>
<text x="211.6" y="229.7">1</text>
<text x="218.4" y="231.1">NC</text>
<text x="218.4" y="233.6">NC</text>
<text x="202.4" y="235.8">NC3</text>
<text x="211.6" y="234.6">5</text>
<text x="218.4" y="236">NC</text>
<text x="226.7" y="234.8">2.2Kohms</text>
<text x="178.5" y="243.2">3</text>
<text x="104.7" y="249.5">SHT 5</text>
<text x="169.9" y="248">1</text>
<text x="179.4" y="248">2</text>
<text x="348.9" y="257.5">www.standardics.nxp.com/microcontrollers/</text>
<text x="397" y="267.7">3</text>
<text x="403.2" y="267.7">05</text>
</g>
<g font-size="1.9">
<text x="147.1" y="40.4">+VDDIO</text>
<text x="203.5" y="45.3">+VDDIO</text>
<text x="83.8" y="59.5">DMIC_CLK</text>
<text x="228" y="55.1">+VDDIO</text>
<text x="295.4" y="56.3">+VDDIO</text>
<text x="83.8" y="68.1">P0_11-CLK_DMIC_EZH</text>
<text x="222.2" y="66.4">GND</text>
<text x="83.8" y="77.9">P0_9-DMIC_DATA</text>
<text x="163.4" y="73.7">GND</text>
<text x="236.6" y="77.2">+VDDIO</text>
<text x="312.9" y="82.3">GND</text>
<text x="163.4" y="106.8">GND</text>
<text x="208.7" y="103.1">GND</text>
<text x="238.1" y="111.7">GND</text>
<text x="300.7" y="121.5">GND</text>
<text x="77.7" y="126.9">SPI1_SCK</text>
<text x="184.2" y="126.9">DMIC2_CLK</text>
<text x="77.7" y="133">SPI1_MOSI</text>
<text x="182.9" y="133">DMIC2_DAT</text>
<text x="104.2" y="175.2">+VDDIO</text>
<text x="158" y="181.3">+3.3V</text>
<text x="67.3" y="189.4">SPI1_MOSI</text>
<text x="215.6" y="187.5">+3.3V</text>
<text x="67.3" y="194.3">P1_4-SPI1_SSEL1</text>
<text x="105.8" y="213.4">GND</text>
<text x="175.7" y="215.9">GND</text>
<text x="92.3" y="222">GND</text>
<text x="130.3" y="219.5">GND</text>
<text x="222.2" y="224.5">GND</text>
<text x="242.5" y="226.1">IR_LEARN_DAT</text>
<text x="119.8" y="248.2">P1_17_IR_LEARN_EN</text>
<text x="158.5" y="247.7">GND</text>
<text x="222.2" y="250.2">GND</text>
<text x="184.2" y="260">GND</text>
<text x="399.5" y="267.7">OF</text>
</g>
<g font-size="1.8">
<text x="182.4" y="52.7">DNI</text>
<text x="274.3" y="67.4">DNI</text>
<text x="145.7" y="200.1">G</text>
<text x="152.5" y="200.4">S</text>
<text x="127.2" y="206.4">DNI</text>
<text x="153.6" y="205.3">D</text>
<text x="231.3" y="232">DNI</text>
<text x="179" y="245.5">D</text>
<text x="171.1" y="250.5">G</text>
<text x="177.9" y="250.4">S</text>
<text x="324.6" y="253">D. Consiglio</text>
<text x="338.6" y="253">10/7/2014</text>
<text x="339.5" y="261.6">09/07/14</text>
</g>
</svg>
